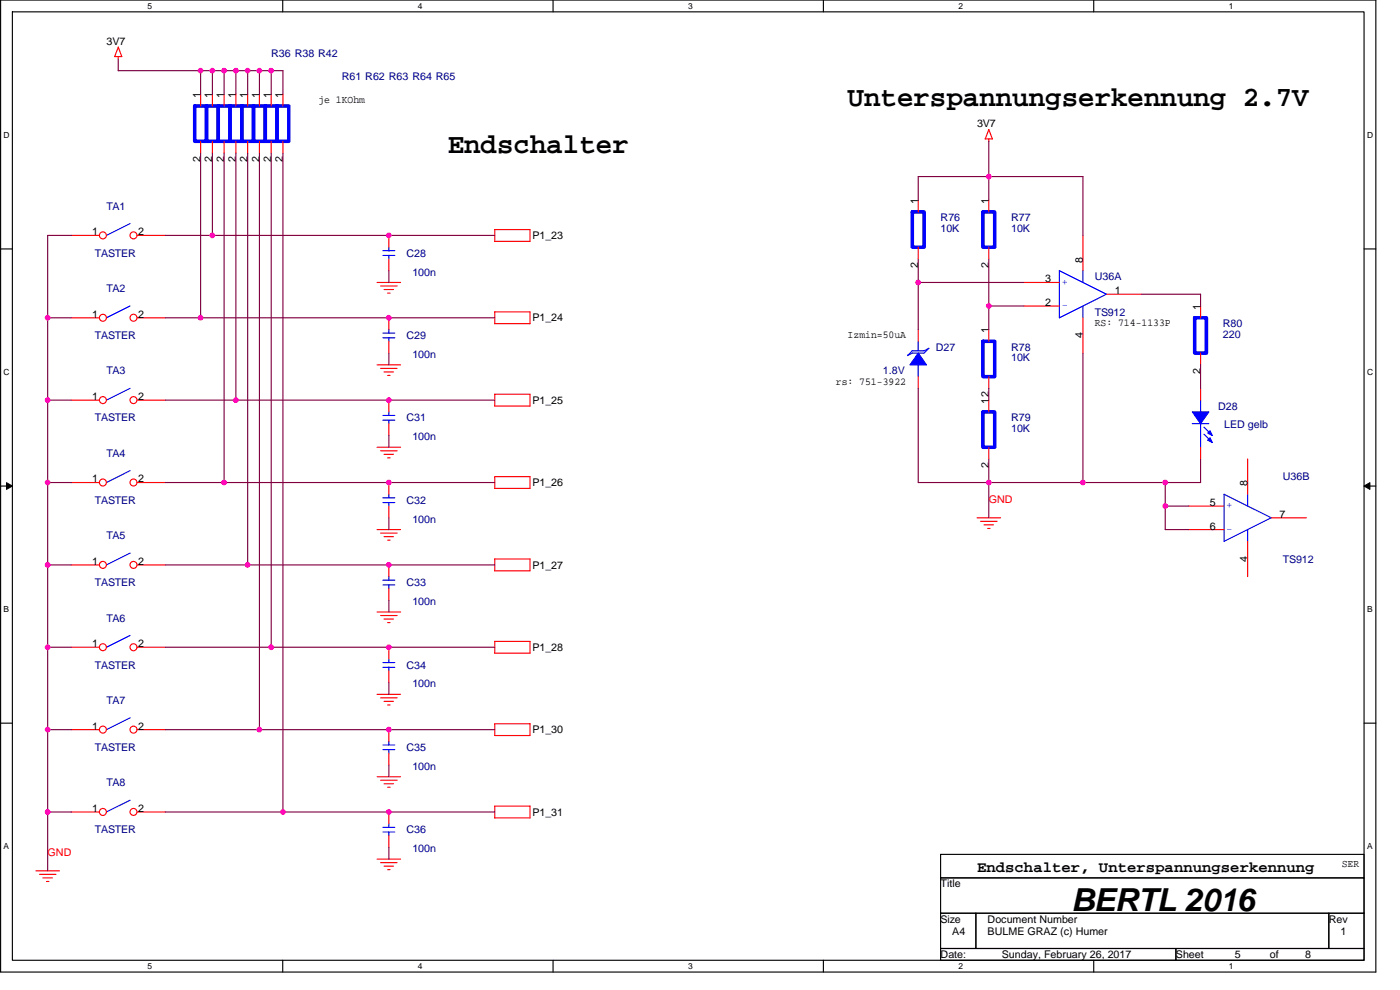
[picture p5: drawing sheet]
<svg xmlns="http://www.w3.org/2000/svg" width="420mm" height="297mm" viewBox="0 0 420 297" stroke-linecap="round" stroke-linejoin="round" font-family="sans-serif">
<path d="M.2 0h412.7v291.7h-412.7zM3.7 3.6h405.7v284.5h-405.7z" fill="none" stroke="#000" stroke-width=".34"/>
<g fill="#fff">
<path d="M44.3 .4h1.4v2.8h-1.4z"/>
<path d="M44.3 288.5h1.4v2.8h-1.4z"/>
</g>
<path d="M84.8 0v3.6M84.8 288.1v3.6" fill="none" stroke="#000" stroke-width=".34"/>
<g fill="#fff">
<path d="M125.4 .4h1.4v2.8h-1.4z"/>
<path d="M125.4 288.5h1.4v2.8h-1.4z"/>
</g>
<path d="M166 0v3.6M166 288.1v3.6" fill="none" stroke="#000" stroke-width=".34"/>
<g fill="#fff">
<path d="M206.5 .4h1.4v2.8h-1.4z"/>
<path d="M206.5 288.5h1.4v2.8h-1.4z"/>
</g>
<path d="M247.1 0v3.6M247.1 288.1v3.6" fill="none" stroke="#000" stroke-width=".34"/>
<g fill="#fff">
<path d="M287.7 .4h1.4v2.8h-1.4z"/>
<path d="M287.7 288.5h1.4v2.8h-1.4z"/>
</g>
<path d="M328.2 0v3.6M328.2 288.1v3.6" fill="none" stroke="#000" stroke-width=".34"/>
<g fill="#fff">
<path d="M368.8 .4h1.4v2.8h-1.4z"/>
<path d="M368.8 288.5h1.4v2.8h-1.4z"/>
<path d="M1.1 39.1h1.8v2.8h-1.8z"/>
<path d="M410.3 39.1h1.8v2.8h-1.8z"/>
<path d="M1.1 110.3h1.8v2.8h-1.8z"/>
<path d="M410.3 110.3h1.8v2.8h-1.8z"/>
</g>
<path d="M.2 74.7h3.5M409.4 74.7h3.5" fill="none" stroke="#000" stroke-width=".34"/>
<g fill="#fff">
<path d="M1.1 181.4h1.6v2.8h-1.6z"/>
<path d="M410.3 181.4h1.6v2.8h-1.6z"/>
</g>
<path d="M.2 145.8h3.5M409.4 145.8h3.5" fill="none" stroke="#000" stroke-width=".34"/>
<path d="M2 144.8l1.7 1-1.7 1zM409.4 145.8l1.7-1v2z" fill="#000" stroke="#000" stroke-width=".3"/>
<g fill="#fff">
<path d="M1 252.5h1.8v2.9h-1.8z"/>
<path d="M410.2 252.5h1.8v2.9h-1.8z"/>
</g>
<path d="M.2 217h3.5M409.4 217h3.5M282.3 256.3h127.1v7.1h-127.1zM282.3 263.4h127.1v10.6h-127.1zM282.3 274h10.6v10.6h-10.6zM292.9 274h105.9v10.6h-105.9zM398.8 274h10.6v10.6h-10.6zM282.3 284.6h70.6v3.5h-70.6zM352.9 284.6h56.5v3.5h-56.5z" fill="none" stroke="#000" stroke-width=".34"/>
<g fill="none" stroke="#f00" stroke-width=".34">
<path d="M35.5 17v.7M36.5 17h-2.1l1.1-2.9 1.1 2.9M60.2 28.3v3.5M63.7 28.3v3.5M67.3 28.3v3.5M70.8 28.3v3.5M74.3 28.3v3.5M77.9 28.3v3.5M81.4 28.3v3.5M84.9 28.3v3.5M60.2 42.4v3.5M63.7 42.4v3.5"/>
<path d="M67.3 42.4v3.5M70.8 42.4v3.5M74.3 42.4v3.5M77.9 42.4v3.5M81.4 42.4v3.5M84.9 42.4v3.5M296.7 41.7v.7M297.8 41.7h-2.1l1.1-2.9 1 2.9M21.4 70.6h8.4M41.1 70.6h8.5M116.7 70.6v3.6M116.7 77.7v3.5"/>
<path d="M148.5 68.9h10.6v3.5h-10.6zM275.6 60v3.6M275.6 74.2v3.5M296.7 60v3.6M296.7 74.2v3.5M325 70.6v10.6M21.4 95.4h8.4M41.1 95.4h8.5M113.2 84.8h7M114.2 85.8h5M115.3 86.9h2.8M116.3 87.9h.8"/>
<path d="M116.7 95.4v3.5M159.1 97.1h-10.6v-3.5h10.6v3.5M275.6 98.9v3.5M296.7 98.9v3.5M307.3 84.8h10.6M307.3 91.8h10.6M325 95.4v10.5M332.1 88.3h10.6M360.3 91.8v3.6M113.2 109.5h7M114.2 110.5h5M115.3 111.6h2.8"/>
<path d="M116.3 112.6h.8M116.7 102.4v3.5M148.5 118.3v3.5l10.6 .1v-3.6h-10.6M275.6 113v3.5M296.7 113v3.5M360.3 105.9v3.6M360.3 116.5v3.6M21.4 120.1h8.4M41.1 120.1h8.5M113.2 134.2h7M114.2 135.3h5M115.3 136.3h2.8"/>
<path d="M116.3 137.4h.8M116.7 120.1v3.5M116.7 127.1v3.6M296.7 120.1v3.5M296.7 134.2v3.5M360.3 134.2v3.5M374.4 137.7v10.6M21.4 144.8h8.4M41.1 144.8h8.5M113.2 158.9h7M114.2 160h5M116.7 144.8v3.5"/>
<path d="M116.7 151.8v3.6M148.5 143h10.6v3.6l-10.6-.1zM293.2 155.4h7.1M294.3 156.4h4.9M295.3 157.5h2.9M296.4 158.6h.7M356.8 158.9h10.6M356.8 151.8h10.6M381.5 155.4h10.6M21.4 169.5h8.4M41.1 169.5h8.5M115.3 161h2.8"/>
<path d="M116.3 162.1h.8M116.7 169.5v3.5M116.7 176.6v3.5M148.5 167.7h10.6v3.6h-10.6zM374.4 162.4v10.6M21.4 194.2h8.4M41.1 194.2h8.5M113.2 183.6h7M114.2 184.7h5M115.3 185.7h2.8M116.3 186.8h.8M116.7 194.2v3.5"/>
<path d="M148.5 192.4h10.6v3.6h-10.6zM21.4 218.9h8.4M41.1 218.9h8.5M113.2 208.3h7M114.2 209.4h5M115.3 210.4h2.8M116.3 211.5h.8M116.7 201.3v3.5M116.7 218.9v3.6M113.2 233h7M114.2 234.1h5M115.3 235.2h2.8"/>
<path d="M116.3 236.2h.8M116.7 226v3.5M159.1 220.7h-10.6v-3.6h10.6v3.6M21.4 243.6h8.4M41.1 243.6h8.5M113.2 257.8h7M114.2 258.8h5M115.3 259.9h2.8M116.7 243.6v3.6M116.7 250.7v3.5M148.5 241.9v3.5h10.6v-3.5h-10.6M10.8 261.3h7.1"/>
<path d="M11.8 262.3h5M12.9 263.4h2.8M14 264.5h.7M116.3 260.9h.8"/>
<circle cx="30.9" cy="70.6" r="1.05"/>
<circle cx="40.1" cy="70.6" r="1.05"/>
<circle cx="30.9" cy="95.3" r="1.05"/>
<circle cx="40.1" cy="95.3" r="1.05"/>
<circle cx="30.9" cy="120" r="1.05"/>
<circle cx="40.1" cy="120" r="1.05"/>
<circle cx="30.9" cy="144.8" r="1.05"/>
<circle cx="40.1" cy="144.8" r="1.05"/>
<circle cx="30.9" cy="169.5" r="1.05"/>
<circle cx="40.1" cy="169.5" r="1.05"/>
<circle cx="30.9" cy="194.2" r="1.05"/>
<circle cx="40.1" cy="194.2" r="1.05"/>
<circle cx="30.9" cy="218.9" r="1.05"/>
<circle cx="40.1" cy="218.9" r="1.05"/>
<circle cx="30.9" cy="243.6" r="1.05"/>
<circle cx="40.1" cy="243.6" r="1.05"/>
</g>
<g fill="none" stroke="#00f" stroke-width=".34">
<path d="M39 67.1l-7 3.5M114.9 76.6h3.6M114.9 75.2h3.6M116.7 74.1v1.1M116.7 76.6v1.1M39 91.8l-7 3.6M114.9 99.9h3.6M116.7 98.9v1M317.9 81.2l14.2 7.1M317.9 81.2v14.2l14.2-7.1M325 81.2v3.6M325 91.8v3.6"/>
<path d="M39 116.5l-7 3.6M114.9 101.3h3.6M116.7 101.3v1.1M273.8 105.2h3.5l1.5-.7-1.5 1.4h-3.5l-1.4 .8zM275.6 102.4v2.8M275.6 109.5v3.5M114.9 126.1h3.6M114.9 124.7h3.6M116.7 123.6v1.1M116.7 126v1.1M357.8 127.1h5M360.3 120.1v3.5"/>
<path d="M360.3 127.1v7.1M361.3 128.2l2.2 2.1M361.3 130.3l2.2 2.1M39 141.2l-7 3.6M114.9 150.8h3.6M114.9 149.4h3.6M116.7 148.3v1.1M116.7 150.8v1M374.4 148.3v3.5M374.4 158.9v3.5M381.5 155.3l-14.1 7.2v-14.2l14.1 7.1M39 165.9l-7 3.6"/>
<path d="M114.9 175.5h3.6M114.9 174.1h3.6M116.7 173v1.1M116.7 175.5v1.1M39 190.6l-7 3.6M114.9 198.8h3.6M116.7 197.7v1.1M39 215.4l-7 3.5M114.9 200.2h3.6M116.7 200.2v1.1M114.9 224.9h3.6M114.9 223.5h3.6"/>
<path d="M116.7 222.4v1.1M116.7 224.9v1.1M39 240.1l-7 3.5M114.9 249.6h3.6M114.9 248.2h3.6M116.7 247.1v1.1M116.7 249.6v1.1"/>
</g>
<g fill="none" stroke="#00f" stroke-width="1.1">
<path d="M58.4 31.8h3.6v10.6h-3.6zM62 31.8h3.5v10.6h-3.5zM65.5 31.8h3.5v10.6h-3.5zM69 31.8h3.6v10.6h-3.6zM72.6 31.8h3.5v10.6h-3.5zM76.1 31.8h3.5v10.6h-3.5zM79.6 31.8h3.6v10.6h-3.6zM83.2 31.8h3.5v10.6h-3.5zM273.8 63.6h3.5v10.6h-3.5zM295 63.6h3.5v10.6h-3.5zM358.5 95.4h3.6v10.5h-3.6zM295 102.4h3.5v10.6h-3.5z"/>
<path d="M295 123.6h3.5v10.6h-3.5z"/>
</g>
<g fill="#00f" stroke="#00f" stroke-width=".34">
<path d="M357.8 123.6h5l-2.5 3.5z" fill-rule="evenodd"/>
<path d="M363.1 131.4l.7 1.4-1.4-.7z" fill-rule="evenodd"/>
<path d="M363.1 129.2l.7 1.5-1.4-.8z" fill-rule="evenodd"/>
<path d="M275.6 105.9l2.4 3.6h-4.9z" fill-rule="evenodd"/>
</g>
<g fill="none" stroke="#800040" stroke-width=".34">
<path d="M35.5 17.7v3.5h49.4M60.2 21.2v7.1M63.7 21.2v7.1M67.3 21.2v7.1M70.8 21.2v7.1M74.3 21.2v7.1M77.9 21.2v7.1M81.4 21.2v7.1M84.9 21.2v7.1M60.2 45.9v49.5M63.7 45.9v24.8M67.3 45.9v98.9"/>
<path d="M70.8 45.9v74.2M74.3 45.9v123.6M77.9 45.9v173M81.4 45.9v148.3M84.9 45.9v197.7M296.7 42.4v17.6M21.4 70.6h-7.1v190.7M49.6 70.6h98.9M275.6 60v-7h49.4v17.7M275.6 77.7v21.2M296.7 77.7v21.2M14.3 95.4h7.1"/>
<path d="M116.7 81.2v3.6M148.5 95.4h-98.9M275.6 84.8h31.7M296.7 91.8h10.6M342.7 88.3h17.6M360.3 88.3v3.5M116.7 105.9v3.6M275.6 116.5v28.3h84.7M296.7 116.5v3.6M325 105.9v38.9M360.3 109.5v7M14.3 120.1h7.1"/>
<path d="M49.6 120.1h98.9M116.7 130.7v3.5M296.7 137.7v17.7M360.3 137.7v7.1M14.3 144.8h7.1M49.6 144.8h98.9M116.7 155.4v3.5M349.7 151.8h7.1M349.7 144.8v14.1h7.1M14.3 169.5h7.1M49.6 169.5h98.9M14.3 194.2h7.1"/>
<path d="M49.6 194.2h98.9M116.7 180.1v3.5M14.3 218.9h7.1M49.6 218.9h98.9M116.7 204.8v3.5M116.7 229.5v3.6M14.3 243.6h7.1M49.6 243.6h98.9M116.7 254.2v3.6"/>
</g>
<g fill="#f0f" stroke="#f0f" stroke-width=".34">
<circle cx="84.9" cy="243.6" r=".7"/>
<circle cx="14.3" cy="194.2" r=".7"/>
<circle cx="116.7" cy="169.5" r=".7"/>
<circle cx="14.3" cy="95.3" r=".7"/>
<circle cx="116.7" cy="70.6" r=".7"/>
<circle cx="70.8" cy="120.1" r=".7"/>
<circle cx="14.3" cy="144.8" r=".7"/>
<circle cx="67.3" cy="144.8" r=".7"/>
<circle cx="116.7" cy="120.1" r=".7"/>
<circle cx="116.7" cy="218.9" r=".7"/>
<circle cx="63.7" cy="70.6" r=".7"/>
<circle cx="14.3" cy="169.5" r=".7"/>
<circle cx="14.3" cy="120.1" r=".7"/>
<circle cx="14.3" cy="218.9" r=".7"/>
<circle cx="116.7" cy="144.8" r=".7"/>
<circle cx="116.7" cy="194.2" r=".7"/>
<circle cx="14.3" cy="243.6" r=".7"/>
<circle cx="116.7" cy="243.6" r=".7"/>
<circle cx="116.7" cy="95.3" r=".7"/>
<circle cx="74.3" cy="169.5" r=".69"/>
<circle cx="81.4" cy="21.2" r=".7"/>
<circle cx="63.7" cy="21.2" r=".7"/>
<circle cx="60.2" cy="21.2" r=".7"/>
<circle cx="67.3" cy="21.2" r=".7"/>
<circle cx="74.3" cy="21.2" r=".69"/>
<circle cx="70.8" cy="21.2" r=".7"/>
<circle cx="77.8" cy="21.2" r=".7"/>
<circle cx="60.2" cy="95.3" r=".7"/>
<circle cx="81.4" cy="194.2" r=".7"/>
<circle cx="77.8" cy="218.9" r=".7"/>
<circle cx="296.7" cy="53" r=".7"/>
<circle cx="296.7" cy="144.8" r=".7"/>
<circle cx="325" cy="144.8" r=".7"/>
<circle cx="275.6" cy="84.7" r=".7"/>
<circle cx="296.7" cy="91.8" r=".7"/>
<circle cx="349.7" cy="151.8" r=".7"/>
<circle cx="349.7" cy="144.8" r=".7"/>
</g>
<text font-size="9.5" x="321.5" y="273.4">BERTL 2016</text>
<g font-size="8.5">
<text x="254.4" y="31.8">Unterspannungserkennung 2.7V</text>
<text x="134.4" y="45.9">Endschalter</text>
</g>
<text font-size="4.6" x="293.2" y="261.6">Endschalter, Unterspannungserkennung</text>
<g font-size="3.2">
<text x="32" y="13.5">3V7</text>
<text x="60.2" y="29.3" transform="rotate(-90 60.2 29.3)">1</text>
<text x="63.7" y="29.3" transform="rotate(-90 63.7 29.3)">1</text>
<text x="67.2" y="29.3" transform="rotate(-90 67.2 29.3)">1</text>
<text x="70.8" y="29.3" transform="rotate(-90 70.8 29.3)">1</text>
<text x="74.3" y="29.3" transform="rotate(-90 74.3 29.3)">1</text>
<text x="77.8" y="29.3" transform="rotate(-90 77.8 29.3)">1</text>
<text x="81.4" y="29.3" transform="rotate(-90 81.4 29.3)">1</text>
<text x="84.9" y="29.3" transform="rotate(-90 84.9 29.3)">1</text>
<text x="95.5" y="30.8">je 1KOhm</text>
<text x="293.2" y="38.2">3V7</text>
<text x="60.2" y="48.6" transform="rotate(-90 60.2 48.6)">2</text>
<text x="63.7" y="48.6" transform="rotate(-90 63.7 48.6)">2</text>
<text x="67.2" y="48.6" transform="rotate(-90 67.2 48.6)">2</text>
<text x="70.8" y="48.6" transform="rotate(-90 70.8 48.6)">2</text>
<text x="74.3" y="48.6" transform="rotate(-90 74.3 48.6)">2</text>
<text x="77.8" y="48.6" transform="rotate(-90 77.8 48.6)">2</text>
<text x="81.4" y="48.6" transform="rotate(-90 81.4 48.6)">2</text>
<text x="84.9" y="48.6" transform="rotate(-90 84.9 48.6)">2</text>
<text x="275.6" y="61.1" transform="rotate(-90 275.6 61.1)">1</text>
<text x="296.7" y="61.1" transform="rotate(-90 296.7 61.1)">1</text>
<text x="27.7" y="70.6">1</text>
<text x="41.5" y="70.6">2</text>
<text x="159.8" y="71.7">P1_23</text>
<text x="275.6" y="80.3" transform="rotate(-90 275.6 80.3)">2</text>
<text x="296.7" y="80.3" transform="rotate(-90 296.7 80.3)">2</text>
<text x="325" y="78.8" transform="rotate(-90 325 78.8)">8</text>
<text x="313.7" y="84.7">3</text>
<text x="334.5" y="88.3">1</text>
<text x="27.7" y="95.3">1</text>
<text x="41.5" y="95.3">2</text>
<text x="313.7" y="91.8">2</text>
<text x="360.3" y="92.9" transform="rotate(-90 360.3 92.9)">1</text>
<text x="159.8" y="96.4">P1_24</text>
<text x="254.4" y="101.4">Izmin=50uA</text>
<text x="296.7" y="99.9" transform="rotate(-90 296.7 99.9)">1</text>
<text x="325" y="101.5" transform="rotate(-90 325 101.5)">4</text>
<text x="328.5" y="97.9">RS: 714-1133P</text>
<text x="360.3" y="112.1" transform="rotate(-90 360.3 112.1)">2</text>
<text x="250.9" y="115.5">rs: 751-3922</text>
<text x="27.7" y="120">1</text>
<text x="41.5" y="120">2</text>
<text x="159.8" y="121.2">P1_25</text>
<text x="296.7" y="121.1" transform="rotate(-90 296.7 121.1)">12</text>
<text x="296.7" y="140.4" transform="rotate(-90 296.7 140.4)">2</text>
<text x="27.7" y="144.8">1</text>
<text x="41.5" y="144.8">2</text>
<text x="159.8" y="145.9">P1_26</text>
<text x="374.4" y="145.8" transform="rotate(-90 374.4 145.8)">8</text>
<text x="363.1" y="151.8">5</text>
<text x="384" y="155.3">7</text>
<text x="363.1" y="158.9">6</text>
<text x="27.7" y="169.5">1</text>
<text x="41.5" y="169.5">2</text>
<text x="159.8" y="170.6">P1_27</text>
<text x="374.4" y="168.6" transform="rotate(-90 374.4 168.6)">4</text>
<text x="27.7" y="194.2">1</text>
<text x="41.5" y="194.2">2</text>
<text x="159.8" y="195.3">P1_28</text>
<text x="27.7" y="218.9">1</text>
<text x="41.5" y="218.9">2</text>
<text x="159.8" y="220">P1_30</text>
<text x="27.7" y="243.6">1</text>
<text x="41.5" y="243.6">2</text>
<text x="159.8" y="244.7">P1_31</text>
<text x="402.7" y="260.3">SER</text>
<text x="282.3" y="266.3">Title</text>
<text x="282.3" y="276.9">Size</text>
<text x="285.8" y="280.4">A4</text>
<text x="296.4" y="276.9">Document Number</text>
<text x="296.4" y="280.4">BULME GRAZ (c) Humer</text>
<text x="398.8" y="276.9">Rev</text>
<text x="402.3" y="280.4">1</text>
<text x="282.3" y="287.4">Date:</text>
<text x="300.6" y="287.4">Sunday, February 26, 2017</text>
<text x="352.9" y="287.4">Sheet</text>
<text x="370.6" y="287.4">5</text>
<text x="381.1" y="287.4">of</text>
<text x="391.7" y="287.4">8</text>
</g>
<g font-size="3.2" fill="#000080">
<text x="81.4" y="17">R36 R38 R42</text>
<text x="102.6" y="24.1">R61 R62 R63 R64 R65</text>
<text x="32" y="62.9">TA1</text>
<text x="282.3" y="66.4">R76</text>
<text x="282.3" y="69.6">10K</text>
<text x="303.5" y="66.4">R77</text>
<text x="303.5" y="69.6">10K</text>
<text x="28.4" y="77">TASTER</text>
<text x="122" y="77">C28</text>
<text x="123.8" y="82.7">100n</text>
<text x="32" y="87.6">TA2</text>
<text x="328.5" y="84.1">U36A</text>
<text x="328.5" y="94.7">TS912</text>
<text x="28.4" y="101.7">TASTER</text>
<text x="122" y="101.7">C29</text>
<text x="367" y="98.2">R80</text>
<text x="367" y="101.4">220</text>
<text x="123.8" y="107.4">100n</text>
<text x="280.9" y="105.3">D27</text>
<text x="303.5" y="105.3">R78</text>
<text x="32" y="112.3">TA3</text>
<text x="265" y="112.3">1.8V</text>
<text x="303.5" y="108.5">10K</text>
<text x="365.6" y="122.9">D28</text>
<text x="28.4" y="126.4">TASTER</text>
<text x="122" y="126.4">C31</text>
<text x="303.5" y="126.4">R79</text>
<text x="303.5" y="129.6">10K</text>
<text x="367.4" y="128.6">LED gelb</text>
<text x="32" y="137.1">TA4</text>
<text x="123.8" y="132.1">100n</text>
<text x="385" y="144.1">U36B</text>
<text x="28.4" y="151.2">TASTER</text>
<text x="122" y="151.2">C32</text>
<text x="32" y="161.8">TA5</text>
<text x="123.8" y="156.8">100n</text>
<text x="385" y="168.8">TS912</text>
<text x="28.4" y="175.9">TASTER</text>
<text x="122" y="175.9">C33</text>
<text x="123.8" y="181.5">100n</text>
<text x="32" y="186.5">TA6</text>
<text x="28.4" y="200.6">TASTER</text>
<text x="122" y="200.6">C34</text>
<text x="123.8" y="206.2">100n</text>
<text x="32" y="211.2">TA7</text>
<text x="28.4" y="225.3">TASTER</text>
<text x="122" y="225.3">C35</text>
<text x="123.8" y="230.9">100n</text>
<text x="32" y="235.9">TA8</text>
<text x="28.4" y="250">TASTER</text>
<text x="122" y="250">C36</text>
<text x="123.8" y="255.7">100n</text>
</g>
<g font-size="3.2" fill="#00f">
<text x="318.7" y="85.5">+</text>
<text x="318.7" y="92.6">-</text>
<text x="368.1" y="152.6">+</text>
<text x="368.1" y="159.6">-</text>
</g>
<g font-size="3.2" fill="#f00">
<text x="296.7" y="150.8">GND</text>
<text x="14.3" y="256.7">GND</text>
</g>
<g font-size="2.5">
<text x="44.3" y="2.6">5</text>
<text x="125.4" y="2.6">4</text>
<text x="206.5" y="2.6">3</text>
<text x="287.7" y="2.6">2</text>
<text x="368.8" y="2.6">1</text>
<text x="1.1" y="41.4">D</text>
<text x="410.3" y="41.4">D</text>
<text x="1.1" y="112.5">C</text>
<text x="410.3" y="112.5">C</text>
<text x="1.1" y="183.6">B</text>
<text x="410.3" y="183.6">B</text>
<text x="1.1" y="254.8">A</text>
<text x="410.3" y="254.8">A</text>
<text x="44.3" y="290.7">5</text>
<text x="125.4" y="290.7">4</text>
<text x="206.5" y="290.7">3</text>
<text x="287.7" y="290.7">2</text>
<text x="368.8" y="290.7">1</text>
</g>
</svg>
